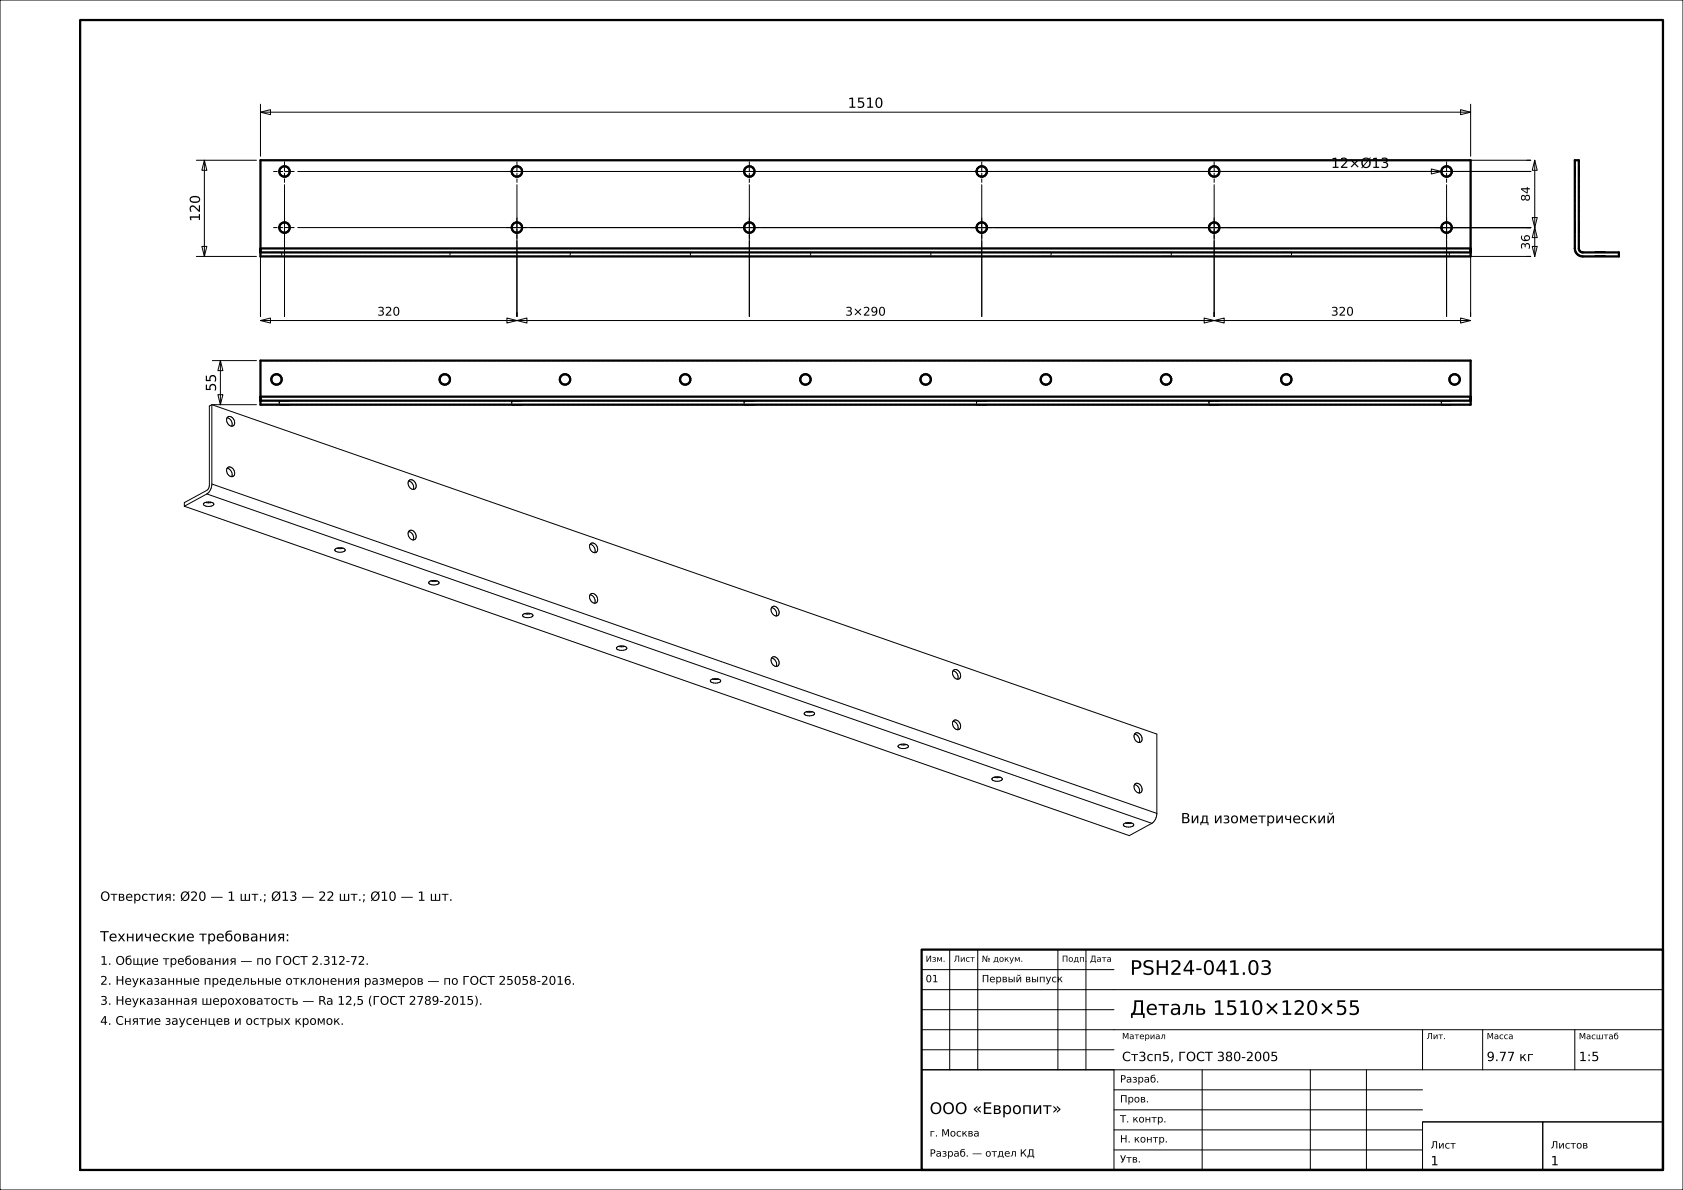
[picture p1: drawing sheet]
<svg xmlns="http://www.w3.org/2000/svg" width="420mm" height="297mm" viewBox="0 0 420 297" stroke-linecap="round" stroke-linejoin="round" font-family="sans-serif">
<g fill="none" stroke="#000" stroke-width=".25">
<path d="M0 0h420v297h-420zM49 40h15M51 40l.6 2.5h-1.2zM51 40v24M65 28l2.5-.6v1.2zM65 26v13M65 28h302M364.5 27.4l2.5 .6-2.5 .6zM367 26v13M367 40h15M383 40l.6 2.5h-1.2zM383 40v24"/>
<path d="M71 46.1v32.9M74.3 56.8h307.7M74.3 42.8h307.7M129 46.1v32.9M187 46.1v32.9M245 46.1v32.9M303 46.1v32.9M357.2 42.2l2.5 .6-2.5 .6zM361 46.1v32.9M382.4 54.3h1.2l-.6 2.5zM383 56.8l.6 2.5h-1.2zM49 64h15"/>
<path d="M50.4 61.5h1.2l-.6 2.5zM65 64v15M126.5 79.4l2.5 .6-2.5 .6zM300.5 79.4l2.5 .6-2.5 .6zM364.5 79.4l2.5 .6-2.5 .6zM382 64h-15v15M382.4 61.5h1.2l-.6 2.5zM53 90h11M54.4 98.5h1.2l-.6 2.5zM55 90l.6 2.5h-1.2zM55 90v11M65 80l2.5-.6v1.2z"/>
<path d="M65 80h302M129 80l2.5-.6v1.2zM303 80l2.5-.6v1.2zM52.9 101l-.7 .3v20.2l-.6 .9-5.6 3v.9M52.9 101v19.8M52.9 101l235.8 82.2v19.8M53 101h11M56.7 104.3a1.56 1.56 0 0 1 1.1 2.1M56.7 116.9a1.56 1.56 0 0 1 1.1 2.1M56.8 104.1a1.35 1.35 0 0 1 1.5 .4 1.35 1.35 0 0 1 .1 1.5 1.2 1.2 0 0 1-1.4 .1 1.2 1.2 0 0 1-.5-1.3zM56.8 116.7a1.35 1.35 0 0 1 1.5 .4 1.35 1.35 0 0 1 .1 1.5 1.2 1.2 0 0 1-1.4 .1 1.2 1.2 0 0 1-.5-1.3zM102.1 119.9a1.35 1.35 0 0 1 1.5 .4 1.35 1.35 0 0 1 .1 1.5 1.2 1.2 0 0 1-1.4 .1 1.2 1.2 0 0 1-.5-1.3z"/>
<path d="M46 126.3l235.8 82.3 5.6-3.1M50.9 125.6a1.83 1.83 0 0 1 2.5 .2 1.74 1.74 0 0 1-2.6 0zM51.3 125.4h1.5M51.6 123.3l-5.6 3M51.6 123.3l235.8 82.2M52.9 120.8a3 3 0 0 1-1.3 2.5M52.9 120.8l235.8 82.2M83.6 137.1a1.94 1.94 0 0 1 2.6 .2l-.1 .1a1.88 1.88 0 0 1-2.5-.1zM84.1 136.8h1.5M102 120.1a1.56 1.56 0 0 1 1.1 2.1M102 132.7a1.56 1.56 0 0 1 1.1 2.1M102.1 132.5a1.35 1.35 0 0 1 1.5 .4 1.35 1.35 0 0 1 .1 1.5 1.2 1.2 0 0 1-1.4 .1 1.2 1.2 0 0 1-.5-1.3z"/>
<path d="M147.3 135.8a1.56 1.56 0 0 1 1.1 2.2M147.4 135.7a1.35 1.35 0 0 1 1.5 .4 1.35 1.35 0 0 1 .1 1.5 1.2 1.2 0 0 1-1.4 .1 1.2 1.2 0 0 1-.5-1.3zM107.1 145.2a1.94 1.94 0 0 1 2.5 .2v.1a1.88 1.88 0 0 1-2.6-.1zM107.5 145h1.6M130.5 153.4a1.94 1.94 0 0 1 2.5 .2v.1a1.88 1.88 0 0 1-2.6-.1zM130.9 153.1h1.6M147.3 148.4a1.56 1.56 0 0 1 1.1 2.2M147.4 148.3a1.35 1.35 0 0 1 1.5 .4 1.35 1.35 0 0 1 .1 1.5 1.2 1.2 0 0 1-1.4 .1 1.2 1.2 0 0 1-.5-1.3zM192.5 151.6a1.56 1.56 0 0 1 1.2 2.1M192.6 151.5a1.35 1.35 0 0 1 1.5 .4 1.35 1.35 0 0 1 .2 1.5 1.2 1.2 0 0 1-1.4 .1 1.2 1.2 0 0 1-.5-1.3zM153.9 161.6a1.94 1.94 0 0 1 2.5 .2v.1a1.88 1.88 0 0 1-2.6-.1zM154.3 161.3h1.6"/>
<path d="M177.3 169.7a1.94 1.94 0 0 1 2.6 .2l-.1 .1a1.88 1.88 0 0 1-2.5-.1zM177.8 169.5h1.5M192.5 164.2a1.56 1.56 0 0 1 1.2 2.1M192.6 164.1a1.35 1.35 0 0 1 1.5 .4 1.35 1.35 0 0 1 .2 1.5 1.2 1.2 0 0 1-1.4 .1 1.2 1.2 0 0 1-.5-1.3zM200.8 177.9a1.94 1.94 0 0 1 2.5 .2v.1a1.88 1.88 0 0 1-2.6-.1zM201.2 177.6h1.6M237.8 167.4a1.56 1.56 0 0 1 1.2 2.1M237.9 167.3a1.35 1.35 0 0 1 1.5 .4 1.35 1.35 0 0 1 .2 1.5 1.2 1.2 0 0 1-1.4 0 1.2 1.2 0 0 1-.5-1.2zM237.9 179.9a1.35 1.35 0 0 1 1.5 .4 1.35 1.35 0 0 1 .2 1.5 1.2 1.2 0 0 1-1.4 0 1.2 1.2 0 0 1-.5-1.2zM224.2 186.1a1.94 1.94 0 0 1 2.5 .2v.1a1.88 1.88 0 0 1-2.6-.1zM224.6 185.8h1.6M237.8 180a1.56 1.56 0 0 1 1.2 2.1"/>
<path d="M247.6 194.2a1.94 1.94 0 0 1 2.5 .2v.1a1.88 1.88 0 0 1-2.6-.1zM248 194h1.6M283.1 183.2a1.56 1.56 0 0 1 1.2 2.1M283.1 195.8a1.56 1.56 0 0 1 1.2 2.1M283.2 183.1a1.35 1.35 0 0 1 1.5 .3 1.35 1.35 0 0 1 .2 1.6 1.2 1.2 0 0 1-1.4 0 1.2 1.2 0 0 1-.5-1.3zM283.2 195.7a1.35 1.35 0 0 1 1.5 .3 1.35 1.35 0 0 1 .2 1.6 1.2 1.2 0 0 1-1.4 0 1.2 1.2 0 0 1-.5-1.3zM280.4 205.7a1.94 1.94 0 0 1 2.5 .2v.1a1.88 1.88 0 0 1-2.6-.1zM280.8 205.4h1.6M288.7 203a3 3 0 0 1-1.3 2.5M237 237v30M244 237v30M264 237v30"/>
<path d="M271 237v30M230 257h185M230 252h48M230 247h185M230 242h48M355 257v10M370 257v10M393 257v10M230 267h48v25h-48zM230 267h185M230 262h48M278 277h77"/>
<path d="M278 272h77M300 267v25M327 267v25M341 267v25M278 287h77M278 282h77M355 280h30v12h-30zM355 280h60M385 280h30v12h-30z"/>
</g>
<g fill="none" stroke="#000" stroke-width=".56">
<path d="M20 5h395v287h-395zM65 40h302v24h-302zM393 40h1v22a1 1 0 0 0 1 1h9v1h-9a2 2 0 0 1-2-2zM65 63h302M65 62h302M65 90h302v11h-302zM65 99h302M65 100h302M230 237h185v55h-185z"/>
<circle cx="71" cy="42.8" r="1.3"/>
<circle cx="71" cy="56.8" r="1.3"/>
<circle cx="129" cy="42.8" r="1.3"/>
<circle cx="129" cy="56.8" r="1.3"/>
<circle cx="187" cy="42.8" r="1.3"/>
<circle cx="187" cy="56.8" r="1.3"/>
<circle cx="245" cy="56.8" r="1.3"/>
<circle cx="245" cy="42.8" r="1.3"/>
<circle cx="303" cy="42.8" r="1.3"/>
<circle cx="303" cy="56.8" r="1.3"/>
<circle cx="361" cy="42.8" r="1.3"/>
<circle cx="361" cy="56.8" r="1.3"/>
<circle cx="69" cy="94.7" r="1.3"/>
<circle cx="111" cy="94.7" r="1.3"/>
<circle cx="141" cy="94.7" r="1.3"/>
<circle cx="171" cy="94.7" r="1.3"/>
<circle cx="201" cy="94.7" r="1.3"/>
<circle cx="231" cy="94.7" r="1.3"/>
<circle cx="261" cy="94.7" r="1.3"/>
<circle cx="291" cy="94.7" r="1.3"/>
<circle cx="321" cy="94.7" r="1.3"/>
<circle cx="363" cy="94.7" r="1.3"/>
</g>
<g fill="none" stroke="#000" stroke-width=".25" stroke-dasharray=".7 .5" stroke-linecap="butt">
<path d="M65 40h302M367 40v22M393 40v22M394 40v22M394 40h-1M69.7 43v-.4M69.7 42.6l.1-.4M69.7 57v-.4M69.7 56.6l.1-.4M69.8 43.4l-.1-.4M69.8 42.2l.2-.3M69.8 57.4l-.1-.4"/>
<path d="M69.8 56.2l.2-.3M70 43.7l-.2-.3M70 41.9l.4-.2M70 57.7l-.2-.3M70 55.9l.4-.2M70.4 43.9l-.4-.2M70.4 41.7l.3-.2M70.4 57.9l-.4-.2M70.4 55.7l.3-.2M70.7 44.1l-.3-.2M70.7 41.5h.4M70.7 58.1l-.3-.2"/>
<path d="M70.7 55.5h.4M71.1 44.1h-.4M71.1 41.5l.4 .1M71.1 58.1h-.4M71.1 55.5l.4 .1M71.5 44l-.4 .1M71.5 41.6l.3 .2M71.5 58l-.4 .1M71.5 55.6l.3 .2M71.8 43.8l-.3 .2M71.8 41.8l.3 .3M71.8 57.8l-.3 .2"/>
<path d="M71.8 55.8l.3 .3M72.1 43.5l-.3 .3M72.1 42.1l.1 .3M72.1 57.5l-.3 .3M72.1 56.1l.1 .3M72.2 43.2l-.1 .3M72.2 42.4l.1 .4M72.2 57.2l-.1 .3M72.2 56.4l.1 .4M72.3 42.8l-.1 .4M72.3 56.8l-.1 .4M127.7 43v-.4"/>
<path d="M127.7 42.6l.1-.4M127.7 57v-.4M127.7 56.6l.1-.4M127.8 43.4l-.1-.4M127.8 42.2l.2-.3M127.8 57.4l-.1-.4M127.8 56.2l.2-.3M128 43.7l-.2-.3M128 41.9l.4-.2M128 57.7l-.2-.3M128 55.9l.4-.2M128.4 43.9l-.4-.2"/>
<path d="M128.4 41.7l.3-.2M128.4 57.9l-.4-.2M128.4 55.7l.3-.2M128.7 44.1l-.3-.2M128.7 41.5h.4M128.7 58.1l-.3-.2M128.7 55.5h.4M129.1 44.1h-.4M129.1 41.5l.4 .1M129.1 58.1h-.4M129.1 55.5l.4 .1M129.5 44l-.4 .1"/>
<path d="M129.5 41.6l.3 .2M129.5 58l-.4 .1M129.5 55.6l.3 .2M129.8 43.8l-.3 .2M129.8 41.8l.3 .3M129.8 57.8l-.3 .2M129.8 55.8l.3 .3M130.1 43.5l-.3 .3M130.1 42.1l.1 .3M130.1 57.5l-.3 .3M130.1 56.1l.1 .3M130.2 43.2l-.1 .3"/>
<path d="M130.2 42.4l.1 .4M130.2 57.2l-.1 .3M130.2 56.4l.1 .4M130.3 42.8l-.1 .4M130.3 56.8l-.1 .4M185.7 43v-.4M185.7 42.6l.1-.4M185.7 57v-.4M185.7 56.6l.1-.4M185.8 43.4l-.1-.4M185.8 42.2l.2-.3M185.8 57.4l-.1-.4"/>
<path d="M185.8 56.2l.2-.3M186 43.7l-.2-.3M186 41.9l.3-.2M186 57.7l-.2-.3M186 55.9l.3-.2M186.3 43.9l-.3-.2M186.3 41.7l.4-.2M186.3 57.9l-.3-.2M186.3 55.7l.4-.2M186.7 44.1l-.4-.2M186.7 41.5h.4M186.7 58.1l-.4-.2"/>
<path d="M186.7 55.5h.4M187.1 44.1h-.4M187.1 41.5l.4 .1M187.1 58.1h-.4M187.1 55.5l.4 .1M187.5 44l-.4 .1M187.5 41.6l.3 .2M187.5 58l-.4 .1M187.5 55.6l.3 .2M187.8 43.8l-.3 .2M187.8 41.8l.3 .3M187.8 57.8l-.3 .2"/>
<path d="M187.8 55.8l.3 .3M188.1 43.5l-.3 .3M188.1 42.1l.1 .3M188.1 57.5l-.3 .3M188.1 56.1l.1 .3M188.2 43.2l-.1 .3M188.2 42.4l.1 .4M188.2 57.2l-.1 .3M188.2 56.4l.1 .4M188.3 42.8l-.1 .4M188.3 56.8l-.1 .4M243.7 43v-.4"/>
<path d="M243.7 42.6l.1-.4M243.7 57v-.4M243.7 56.6l.1-.4M243.8 43.4l-.1-.4M243.8 42.2l.2-.3M243.8 57.4l-.1-.4M243.8 56.2l.2-.3M244 43.7l-.2-.3M244 41.9l.4-.2M244 57.7l-.2-.3M244 55.9l.4-.2M244.4 43.9l-.4-.2"/>
<path d="M244.4 41.7l.3-.2M244.4 57.9l-.4-.2M244.4 55.7l.3-.2M244.7 44.1l-.3-.2M244.7 41.5h.4M244.7 58.1l-.3-.2M244.7 55.5h.4M245.1 44.1h-.4M245.1 41.5l.4 .1M245.1 58.1h-.4M245.1 55.5l.4 .1M245.5 44l-.4 .1"/>
<path d="M245.5 41.6l.3 .2M245.5 58l-.4 .1M245.5 55.6l.3 .2M245.8 43.8l-.3 .2M245.8 41.8l.3 .3M245.8 57.8l-.3 .2M245.8 55.8l.3 .3M246.1 43.5l-.3 .3M246.1 42.1l.1 .3M246.1 57.5l-.3 .3M246.1 56.1l.1 .3M246.2 43.2l-.1 .3"/>
<path d="M246.2 42.4l.1 .4M246.2 57.2l-.1 .3M246.2 56.4l.1 .4M246.3 42.8l-.1 .4M246.3 56.8l-.1 .4M301.7 43v-.4M301.7 42.6l.1-.4M301.7 57v-.4M301.7 56.6l.1-.4M301.8 43.4l-.1-.4M301.8 42.2l.2-.3M301.8 57.4l-.1-.4"/>
<path d="M301.8 56.2l.2-.3M302 43.7l-.2-.3M302 41.9l.3-.2M302 57.7l-.2-.3M302 55.9l.3-.2M302.3 43.9l-.3-.2M302.3 41.7l.4-.2M302.3 57.9l-.3-.2M302.3 55.7l.4-.2M302.7 44.1l-.4-.2M302.7 41.5h.4M302.7 58.1l-.4-.2"/>
<path d="M302.7 55.5h.4M303.1 44.1h-.4M303.1 41.5l.4 .1M303.1 58.1h-.4M303.1 55.5l.4 .1M303.5 44l-.4 .1M303.5 41.6l.3 .2M303.5 58l-.4 .1M303.5 55.6l.3 .2M303.8 43.8l-.3 .2M303.8 41.8l.3 .3M303.8 57.8l-.3 .2"/>
<path d="M303.8 55.8l.3 .3M304.1 43.5l-.3 .3M304.1 42.1l.1 .3M304.1 57.5l-.3 .3M304.1 56.1l.1 .3M304.2 43.2l-.1 .3M304.2 42.4l.1 .4M304.2 57.2l-.1 .3M304.2 56.4l.1 .4M304.3 42.8l-.1 .4M304.3 56.8l-.1 .4M359.7 43v-.4"/>
<path d="M359.7 42.6l.1-.4M359.7 57v-.4M359.7 56.6l.1-.4M359.8 43.4l-.1-.4M359.8 42.2l.2-.3M359.8 57.4l-.1-.4M359.8 56.2l.2-.3M360 43.7l-.2-.3M360 41.9l.3-.2M360 57.7l-.2-.3M360 55.9l.3-.2M360.3 43.9l-.3-.2"/>
<path d="M360.3 41.7l.4-.2M360.3 57.9l-.3-.2M360.3 55.7l.4-.2M360.7 44.1l-.4-.2M360.7 41.5h.4M360.7 58.1l-.4-.2M360.7 55.5h.4M361.1 44.1h-.4M361.1 41.5l.4 .1M361.1 58.1h-.4M361.1 55.5l.4 .1M361.5 44l-.4 .1"/>
<path d="M361.5 41.6l.3 .2M361.5 58l-.4 .1M361.5 55.6l.3 .2M361.8 43.8l-.3 .2M361.8 41.8l.3 .3M361.8 57.8l-.3 .2M361.8 55.8l.3 .3M362.1 43.5l-.3 .3M362.1 42.1l.1 .3M362.1 57.5l-.3 .3M362.1 56.1l.1 .3M362.2 43.2l-.1 .3"/>
<path d="M362.2 42.4l.1 .4M362.2 57.2l-.1 .3M362.2 56.4l.1 .4M362.3 42.8l-.1 .4M362.3 56.8l-.1 .4M393 42.8v.1M393 42.9v.2M393 43.1v.1M393 43.2v.2M393 43.4v.1M393 43.5v.1M393 43.6v.1"/>
<path d="M393 43.7v.1M393 43.8v.1M393 43.9v.1M393 44v.1M393 44.1v-.1M393 44v-.2M393 43.8v-.2M393 43.6v-.2M393 43.4v-.3M393 43.1v-.3M393 42.8v-.3M393 42.5v-.3"/>
<path d="M393 42.2v-.2M393 42v-.2M393 41.8v-.2M393 41.6v-.1M393 41.5v.1M393 41.6v.1M393 41.7v.1M393 41.8v.1M393 41.9v.1M393 42v.1M393 42.1v.1M393 42.2v.2"/>
<path d="M393 42.4v.1M393 42.5v.2M393 42.7v.1M393 56.8v.1M393 56.9v.2M393 57.1v.1M393 57.2v.2M393 57.4v.1M393 57.5v.1M393 57.6v.1M393 57.7v.1M393 57.8v.1"/>
<path d="M393 57.9v.1M393 58v.1M393 58.1v-.1M393 58v-.2M393 57.8v-.2M393 57.6v-.2M393 57.4v-.3M393 57.1v-.3M393 56.8v-.3M393 56.5v-.3M393 56.2v-.2M393 56v-.2"/>
<path d="M393 55.8v-.2M393 55.6v-.1M393 55.5v.1M393 55.6v.1M393 55.7v.1M393 55.8v.1M393 55.9v.1M393 56v.1M393 56.1v.1M393 56.2v.2M393 56.4v.1M393 56.5v.2"/>
<path d="M393 56.7v.1M394 42.8v-.1M394 42.7v-.2M394 42.5v-.1M394 42.4v-.2M394 42.2v-.1M394 42.1v-.1M394 42v-.1M394 41.9v-.1M394 41.8v-.1M394 41.7v-.1M394 41.6v-.1"/>
<path d="M394 41.5v.1M394 41.6v.2M394 41.8v.2M394 42v.2M394 42.2v.3M394 42.5v.3M394 42.8v.3M394 43.1v.3M394 43.4v.2M394 43.6v.2M394 43.8v.2M394 44v.1"/>
<path d="M394 44.1v-.1M394 44v-.1M394 43.9v-.1M394 43.8v-.1M394 43.7v-.1M394 43.6v-.1M394 43.5v-.1M394 43.4v-.2M394 43.2v-.1M394 43.1v-.2M394 42.9v-.1M394 56.8v-.1"/>
<path d="M394 56.7v-.2M394 56.5v-.1M394 56.4v-.2M394 56.2v-.1M394 56.1v-.1M394 56v-.1M394 55.9v-.1M394 55.8v-.1M394 55.7v-.1M394 55.6v-.1M394 55.5v.1M394 55.6v.2"/>
<path d="M394 55.8v.2M394 56v.2M394 56.2v.3M394 56.5v.3M394 56.8v.3M394 57.1v.3M394 57.4v.2M394 57.6v.2M394 57.8v.2M394 58v.1M394 58.1v-.1M394 58v-.1"/>
<path d="M394 57.9v-.1M394 57.8v-.1M394 57.7v-.1M394 57.6v-.1M394 57.5v-.1M394 57.4v-.2M394 57.2v-.1M394 57.1v-.2M394 56.9v-.1M65 63h302M65 64v-1M65 64v-.1"/>
<path d="M65 63.9v-.1M65 63.8v-.1M65 63.7v-.1M65 63.6v-.2M65 63.4v-.2M65 63.2v-.1M65 63.1v-.2M65 62.9v-.2M65 62.7v-.3M65 62.4v-.2M65 62.2v-.2M65 62v-22"/>
<path d="M67.7 64h.1M67.7 63h.1M67.8 64h-.1M67.8 64h.2M67.8 63h-.1M67.8 63h.2M68 64h-.2M68 64h.2M68 63h-.2M68 63h.2M68.2 64h-.2M68.2 64h.2"/>
<path d="M68.2 63h-.2M68.2 63h.2M68.4 64h-.2M68.4 64h.3M68.4 63h-.2M68.4 63h.3M68.7 64h-.3M68.7 64h.3M68.7 63h-.3M68.7 63h.3M69 64h-.3M69 64h.3"/>
<path d="M69 63h-.3M69 63h.3M69.3 64h-.3M69.3 64h.3M69.3 63h-.3M69.3 63h.3M69.6 64h-.3M69.6 64h.2M69.6 63h-.3M69.6 63h.2M69.8 64h-.2M69.8 64h.2"/>
<path d="M69.8 63h-.2M69.8 63h.2M70 64h-.2M70 64h.2M70 63h-.2M70 63h.2M70.2 64h-.2M70.2 64h.1M70.2 63h-.2M70.2 63h.1M70.3 64h-.1M70.3 63h-.1"/>
<path d="M70.3 63v1M109.7 64h.1M109.7 63h.1M109.8 64h-.1M109.8 64h.2M109.8 63h-.1M109.8 63h.2M110 64h-.2M110 64h.2M110 63h-.2M110 63h.2M110.2 64h-.2"/>
<path d="M110.2 64h.2M110.2 63h-.2M110.2 63h.2M110.4 64h-.2M110.4 64h.3M110.4 63h-.2M110.4 63h.3M110.7 64h-.3M110.7 64h.3M110.7 63h-.3M110.7 63h.3M111 64h-.3"/>
<path d="M111 64h.3M111 63h-.3M111 63h.3M111.3 64h-.3M111.3 64h.3M111.3 63h-.3M111.3 63h.3M111.6 64h-.3M111.6 64h.2M111.6 63h-.3M111.6 63h.2M111.8 64h-.2"/>
<path d="M111.8 64h.2M111.8 63h-.2M111.8 63h.2M112 64h-.2M112 64h.2M112 63h-.2M112 63h.2M112.2 64h-.2M112.2 64h.1M112.2 63h-.2M112.2 63h.1M112.3 64h-.1"/>
<path d="M112.3 63h-.1M112.3 63v1M139.7 64h.1M139.7 63h.1M139.8 64h-.1M139.8 64h.2M139.8 63h-.1M139.8 63h.2M140 64h-.2M140 64h.2M140 63h-.2M140 63h.2"/>
<path d="M140.2 64h-.2M140.2 64h.2M140.2 63h-.2M140.2 63h.2M140.4 64h-.2M140.4 64h.3M140.4 63h-.2M140.4 63h.3M140.7 64h-.3M140.7 64h.3M140.7 63h-.3M140.7 63h.3"/>
<path d="M141 64h-.3M141 64h.3M141 63h-.3M141 63h.3M141.3 64h-.3M141.3 64h.3M141.3 63h-.3M141.3 63h.3M141.6 64h-.3M141.6 64h.2M141.6 63h-.3M141.6 63h.2"/>
<path d="M141.8 64h-.2M141.8 64h.2M141.8 63h-.2M141.8 63h.2M142 64h-.2M142 64h.2M142 63h-.2M142 63h.2M142.2 64h-.2M142.2 64h.1M142.2 63h-.2M142.2 63h.1"/>
<path d="M142.3 64h-.1M142.3 63h-.1M142.3 63v1M169.7 64h.1M169.7 63h.1M169.8 64h-.1M169.8 64h.2M169.8 63h-.1M169.8 63h.2M170 64h-.2M170 64h.2M170 63h-.2"/>
<path d="M170 63h.2M170.2 64h-.2M170.2 64h.2M170.2 63h-.2M170.2 63h.2M170.4 64h-.2M170.4 64h.3M170.4 63h-.2M170.4 63h.3M170.7 64h-.3M170.7 64h.3M170.7 63h-.3"/>
<path d="M170.7 63h.3M171 64h-.3M171 64h.3M171 63h-.3M171 63h.3M171.3 64h-.3M171.3 64h.3M171.3 63h-.3M171.3 63h.3M171.6 64h-.3M171.6 64h.2M171.6 63h-.3"/>
<path d="M171.6 63h.2M171.8 64h-.2M171.8 64h.2M171.8 63h-.2M171.8 63h.2M172 64h-.2M172 64h.2M172 63h-.2M172 63h.2M172.2 64h-.2M172.2 64h.1M172.2 63h-.2"/>
<path d="M172.2 63h.1M172.3 64h-.1M172.3 63h-.1M172.3 63v1M199.7 64h.1M199.7 63h.1M199.8 64h-.1M199.8 64h.2M199.8 63h-.1M199.8 63h.2M200 64h-.2M200 64h.2"/>
<path d="M200 63h-.2M200 63h.2M200.2 64h-.2M200.2 64h.2M200.2 63h-.2M200.2 63h.2M200.4 64h-.2M200.4 64h.3M200.4 63h-.2M200.4 63h.3M200.7 64h-.3M200.7 64h.3"/>
<path d="M200.7 63h-.3M200.7 63h.3M201 64h-.3M201 64h.3M201 63h-.3M201 63h.3M201.3 64h-.3M201.3 64h.3M201.3 63h-.3M201.3 63h.3M201.6 64h-.3M201.6 64h.2"/>
<path d="M201.6 63h-.3M201.6 63h.2M201.8 64h-.2M201.8 64h.2M201.8 63h-.2M201.8 63h.2M202 64h-.2M202 64h.2M202 63h-.2M202 63h.2M202.2 64h-.2M202.2 64h.1"/>
<path d="M202.2 63h-.2M202.2 63h.1M202.3 64h-.1M202.3 63h-.1M202.3 63v1M229.7 64h.1M229.7 63h.1M229.8 64h-.1M229.8 64h.2M229.8 63h-.1M229.8 63h.2M230 64h-.2"/>
<path d="M230 64h.2M230 63h-.2M230 63h.2M230.2 64h-.2M230.2 64h.2M230.2 63h-.2M230.2 63h.2M230.4 64h-.2M230.4 64h.3M230.4 63h-.2M230.4 63h.3M230.7 64h-.3"/>
<path d="M230.7 64h.3M230.7 63h-.3M230.7 63h.3M231 64h-.3M231 64h.3M231 63h-.3M231 63h.3M231.3 64h-.3M231.3 64h.3M231.3 63h-.3M231.3 63h.3M231.6 64h-.3"/>
<path d="M231.6 64h.2M231.6 63h-.3M231.6 63h.2M231.8 64h-.2M231.8 64h.2M231.8 63h-.2M231.8 63h.2M232 64h-.2M232 64h.2M232 63h-.2M232 63h.2M232.2 64h-.2"/>
<path d="M232.2 64h.1M232.2 63h-.2M232.2 63h.1M232.3 64h-.1M232.3 63h-.1M232.3 63v1M259.7 64h.1M259.7 63h.1M259.8 64h-.1M259.8 64h.2M259.8 63h-.1M259.8 63h.2"/>
<path d="M260 64h-.2M260 64h.2M260 63h-.2M260 63h.2M260.2 64h-.2M260.2 64h.2M260.2 63h-.2M260.2 63h.2M260.4 64h-.2M260.4 64h.3M260.4 63h-.2M260.4 63h.3"/>
<path d="M260.7 64h-.3M260.7 64h.3M260.7 63h-.3M260.7 63h.3M261 64h-.3M261 64h.3M261 63h-.3M261 63h.3M261.3 64h-.3M261.3 64h.3M261.3 63h-.3M261.3 63h.3"/>
<path d="M261.6 64h-.3M261.6 64h.2M261.6 63h-.3M261.6 63h.2M261.8 64h-.2M261.8 64h.2M261.8 63h-.2M261.8 63h.2M262 64h-.2M262 64h.2M262 63h-.2M262 63h.2"/>
<path d="M262.2 64h-.2M262.2 64h.1M262.2 63h-.2M262.2 63h.1M262.3 64h-.1M262.3 63h-.1M262.3 63v1M289.7 64h.1M289.7 63h.1M289.8 64h-.1M289.8 64h.2M289.8 63h-.1"/>
<path d="M289.8 63h.2M290 64h-.2M290 64h.2M290 63h-.2M290 63h.2M290.2 64h-.2M290.2 64h.2M290.2 63h-.2M290.2 63h.2M290.4 64h-.2M290.4 64h.3M290.4 63h-.2"/>
<path d="M290.4 63h.3M290.7 64h-.3M290.7 64h.3M290.7 63h-.3M290.7 63h.3M291 64h-.3M291 64h.3M291 63h-.3M291 63h.3M291.3 64h-.3M291.3 64h.3M291.3 63h-.3"/>
<path d="M291.3 63h.3M291.6 64h-.3M291.6 64h.2M291.6 63h-.3M291.6 63h.2M291.8 64h-.2M291.8 64h.2M291.8 63h-.2M291.8 63h.2M292 64h-.2M292 64h.2M292 63h-.2"/>
<path d="M292 63h.2M292.2 64h-.2M292.2 64h.1M292.2 63h-.2M292.2 63h.1M292.3 64h-.1M292.3 63h-.1M292.3 63v1M319.7 64h.1M319.7 63h.1M319.8 64h-.1M319.8 64h.2"/>
<path d="M319.8 63h-.1M319.8 63h.2M320 64h-.2M320 64h.2M320 63h-.2M320 63h.2M320.2 64h-.2M320.2 64h.2M320.2 63h-.2M320.2 63h.2M320.4 64h-.2M320.4 64h.3"/>
<path d="M320.4 63h-.2M320.4 63h.3M320.7 64h-.3M320.7 64h.3M320.7 63h-.3M320.7 63h.3M321 64h-.3M321 64h.3M321 63h-.3M321 63h.3M321.3 64h-.3M321.3 64h.3"/>
<path d="M321.3 63h-.3M321.3 63h.3M321.6 64h-.3M321.6 64h.2M321.6 63h-.3M321.6 63h.2M321.8 64h-.2M321.8 64h.2M321.8 63h-.2M321.8 63h.2M322 64h-.2M322 64h.2"/>
<path d="M322 63h-.2M322 63h.2M322.2 64h-.2M322.2 64h.1M322.2 63h-.2M322.2 63h.1M322.3 64h-.1M322.3 63h-.1M322.3 63v1M361.7 63v1M361.7 64h.1M361.7 63h.1"/>
<path d="M361.8 64h.2M361.8 64h-.1M361.8 63h.2M361.8 63h-.1M362 64h.2M362 64h-.2M362 63h.2M362 63h-.2M362.2 64h.2M362.2 64h-.2M362.2 63h.2M362.2 63h-.2"/>
<path d="M362.4 64h.3M362.4 64h-.2M362.4 63h.3M362.4 63h-.2M362.7 64h.3M362.7 64h-.3M362.7 63h.3M362.7 63h-.3M363 64h.3M363 64h-.3M363 63h.3M363 63h-.3"/>
<path d="M363.3 64h.3M363.3 64h-.3M363.3 63h.3M363.3 63h-.3M363.6 64h.2M363.6 64h-.3M363.6 63h.2M363.6 63h-.3M363.8 64h.2M363.8 64h-.2M363.8 63h.2M363.8 63h-.2"/>
<path d="M364 64h.2M364 64h-.2M364 63h.2M364 63h-.2M364.2 64h.1M364.2 64h-.2M364.2 63h.1M364.2 63h-.2M364.3 64h-.1M364.3 63h-.1M367 63v1M367 64h-302"/>
<path d="M367 62v.2M367 62.2v.2M367 62.4v.3M367 62.7v.2M367 62.9v.2M367 63.1v.1M367 63.2v.2M367 63.4v.2M367 63.6v.1M367 63.7v.1M367 63.8v.1M367 63.9v.1"/>
<path d="M393 62l.1 .4M393.1 62.4l.1 .5M393.2 62.9l.2 .3M393.4 63.2l.4 .4M393.8 63.6l.3 .2M394 62v.3M394 62.3l.2 .3M394.1 63.8l.5 .1M394.2 62.6l.2 .2M394.4 62.8l.3 .2M394.6 63.9l.4 .1M394.7 63h.3"/>
<path d="M395 64h9M395 63h9M398 64h.1M398 63h.1M398.1 63h-.1M398.1 64h-.1M398.1 64h.1M398.1 63h.2M398.1 64h.2M398.1 63h.1M398.2 64h.1M398.2 63h-.1"/>
<path d="M398.2 64h-.1M398.2 63h.1M398.3 64h-.2M398.3 64h.1M398.3 63h-.1M398.3 63h.2M398.3 64h-.1M398.3 64h.2M398.3 63h-.2M398.3 63h.1M398.4 64h.1M398.4 63h-.1"/>
<path d="M398.4 64h-.1M398.4 63h.1M398.5 64h-.2M398.5 64h.1M398.5 63h-.1M398.5 63h.2M398.5 64h-.1M398.5 64h.2M398.5 63h-.2M398.5 63h.1M398.6 64h.1M398.6 63h-.1"/>
<path d="M398.6 64h-.1M398.6 63h.1M398.7 64h-.2M398.7 64h.2M398.7 63h-.1M398.7 63h.3M398.7 64h-.1M398.7 64h.3M398.7 63h-.2M398.7 63h.2M398.9 64h.1M398.9 63h-.2"/>
<path d="M398.9 64h-.2M398.9 63h.1M399 64h-.3M399 64h.2M399 63h-.1M399 63h.3M399 64h-.1M399 64h.3M399 63h-.3M399 63h.2M399.2 64h.1M399.2 63h-.2"/>
<path d="M399.2 64h-.2M399.2 63h.1M399.3 64h.1M399.3 64h-.3M399.3 63h-.1M399.3 63h.3M399.3 64h-.1M399.3 64h.3M399.3 63h.1M399.3 63h-.3M399.4 64h.2M399.4 63h-.1"/>
<path d="M399.4 64h-.1M399.4 63h.2M399.6 64h.1M399.6 64h-.3M399.6 63h.3M399.6 63h-.2M399.6 64h.3M399.6 64h-.2M399.6 63h.1M399.6 63h-.3M399.7 64h.2M399.7 63h-.1"/>
<path d="M399.7 64h-.1M399.7 63h.2M399.9 64h.1M399.9 64h-.3M399.9 63h.2M399.9 63h-.2M399.9 64h.2M399.9 64h-.2M399.9 63h.1M399.9 63h-.3M400 64h.1M400 63h-.1"/>
<path d="M400 64h-.1M400 63h.1M400.1 64h.1M400.1 64h-.2M400.1 63h.2M400.1 63h-.1M400.1 64h.2M400.1 64h-.1M400.1 63h.1M400.1 63h-.2M400.2 64h.1M400.2 63h-.1"/>
<path d="M400.2 64h-.1M400.2 63h.1M400.3 64h.1M400.3 64h-.2M400.3 63h.2M400.3 63h-.1M400.3 64h.2M400.3 64h-.1M400.3 63h.1M400.3 63h-.2M400.4 64h.1M400.4 63h-.1"/>
<path d="M400.4 64h-.1M400.4 63h.1M400.5 64h-.2M400.5 63h.1M400.5 63h-.1M400.5 64h.1M400.5 64h-.1M400.5 63h-.2M400.6 64h-.1M400.6 63h-.1M404 63v1M65 99v-9"/>
<path d="M65 90h302M65 99.9v-.2M65 99.7v-.3M65 99.4v-.2M65 99.2v-.2M67.7 94.9v-.4M67.7 94.5l.1-.4M67.8 95.3l-.1-.4M67.8 94.1l.2-.3M68 95.6l-.2-.3M68 93.8l.4-.2M68.4 95.8l-.4-.2"/>
<path d="M68.4 93.6l.3-.2M68.7 96l-.3-.2M68.7 93.4h.4M69.1 96h-.4M69.1 93.4l.4 .1M69.5 95.9l-.4 .1M69.5 93.5l.3 .2M69.8 95.7l-.3 .2M69.8 93.7l.3 .3M70.1 95.4l-.3 .3M70.1 94l.1 .3M70.2 95.1l-.1 .3"/>
<path d="M70.2 94.3l.1 .4M70.3 94.7l-.1 .4M109.7 94.7l.1-.4M109.8 94.3l.1-.3M109.8 95.1l-.1-.4M109.9 94l.3-.3M109.9 95.4l-.1-.3M110.2 93.7l.3-.2M110.2 95.7l-.3-.3M110.5 93.5l.4-.1M110.5 95.9l-.3-.2M110.9 93.4h.4"/>
<path d="M110.9 96l-.4-.1M111.3 93.4l.4 .2M111.3 96h-.4M111.7 93.6l.3 .2M111.7 95.8l-.4 .2M112 93.8l.2 .3M112 95.6l-.3 .2M112.2 94.1l.1 .4M112.2 95.3l-.2 .3M112.3 94.5v.4M112.3 94.9l-.1 .4M139.7 94.7l.1-.4"/>
<path d="M139.8 94.3l.1-.3M139.8 95.1l-.1-.4M139.9 94l.3-.3M139.9 95.4l-.1-.3M140.2 93.7l.3-.2M140.2 95.7l-.3-.3M140.5 93.5l.4-.1M140.5 95.9l-.3-.2M140.9 93.4h.4M140.9 96l-.4-.1M141.3 93.4l.3 .2M141.3 96h-.4"/>
<path d="M141.6 93.6l.4 .2M141.6 95.8l-.3 .2M142 93.8l.2 .3M142 95.6l-.4 .2M142.2 94.1l.1 .4M142.2 95.3l-.2 .3M142.3 94.5v.4M142.3 94.9l-.1 .4M169.7 94.7l.1-.4M169.8 94.3l.1-.3M169.8 95.1l-.1-.4M169.9 94l.3-.3"/>
<path d="M169.9 95.4l-.1-.3M170.2 93.7l.3-.2M170.2 95.7l-.3-.3M170.5 93.5l.4-.1M170.5 95.9l-.3-.2M170.9 93.4h.4M170.9 96l-.4-.1M171.3 93.4l.3 .2M171.3 96h-.4M171.6 93.6l.4 .2M171.6 95.8l-.3 .2M172 93.8l.2 .3"/>
<path d="M172 95.6l-.4 .2M172.2 94.1l.1 .4M172.2 95.3l-.2 .3M172.3 94.5v.4M172.3 94.9l-.1 .4M199.7 94.7l.1-.4M199.8 94.3l.1-.3M199.8 95.1l-.1-.4M199.9 94l.3-.3M199.9 95.4l-.1-.3M200.2 93.7l.3-.2M200.2 95.7l-.3-.3"/>
<path d="M200.5 93.5l.4-.1M200.5 95.9l-.3-.2M200.9 93.4h.4M200.9 96l-.4-.1M201.3 93.4l.4 .2M201.3 96h-.4M201.7 93.6l.3 .2M201.7 95.8l-.4 .2M202 93.8l.2 .3M202 95.6l-.3 .2M202.2 94.1l.1 .4M202.2 95.3l-.2 .3"/>
<path d="M202.3 94.5v.4M202.3 94.9l-.1 .4M229.7 94.7l.1-.4M229.8 94.3l.1-.3M229.8 95.1l-.1-.4M229.9 94l.3-.3M229.9 95.4l-.1-.3M230.2 93.7l.3-.2M230.2 95.7l-.3-.3M230.5 93.5l.4-.1M230.5 95.9l-.3-.2M230.9 93.4h.4"/>
<path d="M230.9 96l-.4-.1M231.3 93.4l.4 .2M231.3 96h-.4M231.7 93.6l.3 .2M231.7 95.8l-.4 .2M232 93.8l.2 .3M232 95.6l-.3 .2M232.2 94.1l.1 .4M232.2 95.3l-.2 .3M232.3 94.5v.4M232.3 94.9l-.1 .4M259.7 94.7l.1-.4"/>
<path d="M259.8 94.3l.1-.3M259.8 95.1l-.1-.4M259.9 94l.3-.3M259.9 95.4l-.1-.3M260.2 93.7l.3-.2M260.2 95.7l-.3-.3M260.5 93.5l.4-.1M260.5 95.9l-.3-.2M260.9 93.4h.4M260.9 96l-.4-.1M261.3 93.4l.4 .2M261.3 96h-.4"/>
<path d="M261.7 93.6l.3 .2M261.7 95.8l-.4 .2M262 93.8l.2 .3M262 95.6l-.3 .2M262.2 94.1l.1 .4M262.2 95.3l-.2 .3M262.3 94.5v.4M262.3 94.9l-.1 .4M289.7 94.7l.1-.4M289.8 94.3l.1-.3M289.8 95.1l-.1-.4M289.9 94l.3-.3"/>
<path d="M289.9 95.4l-.1-.3M290.2 93.7l.3-.2M290.2 95.7l-.3-.3M290.5 93.5l.4-.1M290.5 95.9l-.3-.2M290.9 93.4h.4M290.9 96l-.4-.1M291.3 93.4l.4 .2M291.3 96h-.4M291.7 93.6l.3 .2M291.7 95.8l-.4 .2M292 93.8l.2 .3"/>
<path d="M292 95.6l-.3 .2M292.2 94.1l.1 .4M292.2 95.3l-.2 .3M292.3 94.5v.4M292.3 94.9l-.1 .4M319.7 94.7l.1-.4M319.8 94.3l.1-.3M319.8 95.1l-.1-.4M319.9 94l.3-.3M319.9 95.4l-.1-.3M320.2 93.7l.3-.2M320.2 95.7l-.3-.3"/>
<path d="M320.5 93.5l.4-.1M320.5 95.9l-.3-.2M320.9 93.4h.4M320.9 96l-.4-.1M321.3 93.4l.4 .2M321.3 96h-.4M321.7 93.6l.3 .2M321.7 95.8l-.4 .2M322 93.8l.2 .3M322 95.6l-.3 .2M322.2 94.1l.1 .4M322.2 95.3l-.2 .3"/>
<path d="M322.3 94.5v.4M322.3 94.9l-.1 .4M361.7 94.7l.1-.4M361.8 94.3l.1-.3M361.8 95.1l-.1-.4M361.9 94l.3-.3M361.9 95.4l-.1-.3M362.2 93.7l.3-.2M362.2 95.7l-.3-.3M362.5 93.5l.4-.1M362.5 95.9l-.3-.2M362.9 93.4h.4"/>
<path d="M362.9 96l-.4-.1M363.3 93.4l.3 .2M363.3 96h-.4M363.6 93.6l.4 .2M363.6 95.8l-.3 .2M364 93.8l.2 .3M364 95.6l-.4 .2M364.2 94.1l.1 .4M364.2 95.3l-.2 .3M364.3 94.5v.4M364.3 94.9l-.1 .4M367 90v9"/>
<path d="M367 99v.2M367 99.2v.2M367 99.4v.3M367 99.7v.2M367 99.9v.2M65 101h302M65 100v1M65 101v-.1M65 100.9v-.1M65 100.8v-.1M65 100.7v-.1M65 100.6v-.2"/>
<path d="M65 100.4v-.2M65 100.2v-.1M65 100.1v-.2M69.7 100v1M69.7 101h.1M69.7 100h.1M69.8 101h.2M69.8 101h-.1M69.8 100h.2M69.8 100h-.1M70 101h.2M70 101h-.2"/>
<path d="M70 100h.2M70 100h-.2M70.2 101h.2M70.2 101h-.2M70.2 100h.2M70.2 100h-.2M70.4 101h.3M70.4 101h-.2M70.4 100h.3M70.4 100h-.2M70.7 101h.3M70.7 101h-.3"/>
<path d="M70.7 100h.3M70.7 100h-.3M71 101h.3M71 101h-.3M71 100h.3M71 100h-.3M71.3 101h.3M71.3 101h-.3M71.3 100h.3M71.3 100h-.3M71.6 101h.2M71.6 101h-.3"/>
<path d="M71.6 100h.2M71.6 100h-.3M71.8 101h.2M71.8 101h-.2M71.8 100h.2M71.8 100h-.2M72 101h.2M72 101h-.2M72 100h.2M72 100h-.2M72.2 101h.1M72.2 101h-.2"/>
<path d="M72.2 100h.1M72.2 100h-.2M72.3 101h-.1M72.3 100h-.1M127.7 100v1M127.7 101h.1M127.7 100h.1M127.8 101h.2M127.8 101h-.1M127.8 100h.2M127.8 100h-.1M128 101h.2"/>
<path d="M128 101h-.2M128 100h.2M128 100h-.2M128.2 101h.2M128.2 101h-.2M128.2 100h.2M128.2 100h-.2M128.4 101h.3M128.4 101h-.2M128.4 100h.3M128.4 100h-.2M128.7 101h.3"/>
<path d="M128.7 101h-.3M128.7 100h.3M128.7 100h-.3M129 101h.3M129 101h-.3M129 100h.3M129 100h-.3M129.3 101h.3M129.3 101h-.3M129.3 100h.3M129.3 100h-.3M129.6 101h.2"/>
<path d="M129.6 101h-.3M129.6 100h.2M129.6 100h-.3M129.8 101h.2M129.8 101h-.2M129.8 100h.2M129.8 100h-.2M130 101h.2M130 101h-.2M130 100h.2M130 100h-.2M130.2 101h.1"/>
<path d="M130.2 101h-.2M130.2 100h.1M130.2 100h-.2M130.3 101h-.1M130.3 100h-.1M185.7 100v1M185.7 101h.1M185.7 100h.1M185.8 101h.2M185.8 101h-.1M185.8 100h.2M185.8 100h-.1"/>
<path d="M186 101h.2M186 101h-.2M186 100h.2M186 100h-.2M186.2 101h.2M186.2 101h-.2M186.2 100h.2M186.2 100h-.2M186.4 101h.3M186.4 101h-.2M186.4 100h.3M186.4 100h-.2"/>
<path d="M186.7 101h.3M186.7 101h-.3M186.7 100h.3M186.7 100h-.3M187 101h.3M187 101h-.3M187 100h.3M187 100h-.3M187.3 101h.3M187.3 101h-.3M187.3 100h.3M187.3 100h-.3"/>
<path d="M187.6 101h.2M187.6 101h-.3M187.6 100h.2M187.6 100h-.3M187.8 101h.2M187.8 101h-.2M187.8 100h.2M187.8 100h-.2M188 101h.2M188 101h-.2M188 100h.2M188 100h-.2"/>
<path d="M188.2 101h.1M188.2 101h-.2M188.2 100h.1M188.2 100h-.2M188.3 101h-.1M188.3 100h-.1M243.7 100v1M243.7 101h.1M243.7 100h.1M243.8 101h.2M243.8 101h-.1M243.8 100h.2"/>
<path d="M243.8 100h-.1M244 101h.2M244 101h-.2M244 100h.2M244 100h-.2M244.2 101h.2M244.2 101h-.2M244.2 100h.2M244.2 100h-.2M244.4 101h.3M244.4 101h-.2M244.4 100h.3"/>
<path d="M244.4 100h-.2M244.7 101h.3M244.7 101h-.3M244.7 100h.3M244.7 100h-.3M245 101h.3M245 101h-.3M245 100h.3M245 100h-.3M245.3 101h.3M245.3 101h-.3M245.3 100h.3"/>
<path d="M245.3 100h-.3M245.6 101h.2M245.6 101h-.3M245.6 100h.2M245.6 100h-.3M245.8 101h.2M245.8 101h-.2M245.8 100h.2M245.8 100h-.2M246 101h.2M246 101h-.2M246 100h.2"/>
<path d="M246 100h-.2M246.2 101h.1M246.2 101h-.2M246.2 100h.1M246.2 100h-.2M246.3 101h-.1M246.3 100h-.1M301.7 100v1M301.7 101h.1M301.7 100h.1M301.8 101h.2M301.8 101h-.1"/>
<path d="M301.8 100h.2M301.8 100h-.1M302 101h.2M302 101h-.2M302 100h.2M302 100h-.2M302.2 101h.2M302.2 101h-.2M302.2 100h.2M302.2 100h-.2M302.4 101h.3M302.4 101h-.2"/>
<path d="M302.4 100h.3M302.4 100h-.2M302.7 101h.3M302.7 101h-.3M302.7 100h.3M302.7 100h-.3M303 101h.3M303 101h-.3M303 100h.3M303 100h-.3M303.3 101h.3M303.3 101h-.3"/>
<path d="M303.3 100h.3M303.3 100h-.3M303.6 101h.2M303.6 101h-.3M303.6 100h.2M303.6 100h-.3M303.8 101h.2M303.8 101h-.2M303.8 100h.2M303.8 100h-.2M304 101h.2M304 101h-.2"/>
<path d="M304 100h.2M304 100h-.2M304.2 101h.1M304.2 101h-.2M304.2 100h.1M304.2 100h-.2M304.3 101h-.1M304.3 100h-.1M359.7 100v1M359.7 101h.1M359.7 100h.1M359.8 101h.2"/>
<path d="M359.8 101h-.1M359.8 100h.2M359.8 100h-.1M360 101h.2M360 101h-.2M360 100h.2M360 100h-.2M360.2 101h.2M360.2 101h-.2M360.2 100h.2M360.2 100h-.2M360.4 101h.3"/>
<path d="M360.4 101h-.2M360.4 100h.3M360.4 100h-.2M360.7 101h.3M360.7 101h-.3M360.7 100h.3M360.7 100h-.3M361 101h.3M361 101h-.3M361 100h.3M361 100h-.3M361.3 101h.3"/>
<path d="M361.3 101h-.3M361.3 100h.3M361.3 100h-.3M361.6 101h.2M361.6 101h-.3M361.6 100h.2M361.6 100h-.3M361.8 101h.2M361.8 101h-.2M361.8 100h.2M361.8 100h-.2M362 101h.2"/>
<path d="M362 101h-.2M362 100h.2M362 100h-.2M362.2 101h.1M362.2 101h-.2M362.2 100h.1M362.2 100h-.2M362.3 101h-.1M362.3 100h-.1M367 100h-302M367 100.1v.1M367 100.2v.2"/>
<path d="M367 100.4v.2M367 100.6v.1M367 100.7v.1M367 100.8v.1M367 100.9v.1M367 101v-1"/>
</g>
<g fill="none" stroke="#000" stroke-width=".25" stroke-dasharray="1.1 .4" stroke-linecap="butt">
<path d="M68.2 42.8h5.6M68.2 56.8h5.6M71 45.6v-5.6M71 59.6v-5.6M126.2 42.8h5.6M126.2 56.8h5.6M129 45.6v-5.6M129 59.6v-5.6M184.2 42.8h5.6M184.2 56.8h5.6M187 45.6v-5.6M187 59.6v-5.6"/>
<path d="M242.2 42.8h5.6M242.2 56.8h5.6M245 45.6v-5.6M245 59.6v-5.6M300.2 42.8h5.6M300.2 56.8h5.6M303 45.6v-5.6M303 59.6v-5.6M358.2 42.8h5.6M358.2 56.8h5.6M361 45.6v-5.6M361 59.6v-5.6"/>
</g>
<g font-size="5">
<text x="282" y="243.3">PSH24-041.03</text>
<text x="282" y="253.3">Деталь 1510×120×55</text>
</g>
<text font-size="4" x="232" y="278">ООО «Европит»</text>
<g font-size="3.5">
<text x="211.6" y="26.9">1510</text>
<text x="332.1" y="41.9">12×Ø13</text>
<text x="49.9" y="55.3" transform="rotate(-90 49.9 55.3)">120</text>
<text x="53.9" y="97.7" transform="rotate(-90 53.9 97.7)">55</text>
<text x="294.7" y="205.5">Вид изометрический</text>
<text x="25" y="234.9">Технические требования:</text>
</g>
<g font-size="3.2">
<text x="25" y="224.8">Отверстия: Ø20 — 1 шт.; Ø13 — 22 шт.; Ø10 — 1 шт.</text>
<text x="280" y="264.8">Ст3сп5, ГОСТ 380-2005</text>
<text x="371" y="264.8">9.77 кг</text>
<text x="394" y="264.8">1:5</text>
<text x="357" y="290.8">1</text>
<text x="387" y="290.8">1</text>
</g>
<g font-size="3">
<text x="381.8" y="50.3" transform="rotate(-90 381.8 50.3)">84</text>
<text x="381.8" y="62.3" transform="rotate(-90 381.8 62.3)">36</text>
<text x="94.1" y="78.8">320</text>
<text x="210.9" y="78.8">3×290</text>
<text x="332.1" y="78.8">320</text>
<text x="25" y="240.8">1. Общие требования — по ГОСТ 2.312-72.</text>
<text x="25" y="245.8">2. Неуказанные предельные отклонения размеров — по ГОСТ 25058-2016.</text>
<text x="25" y="250.8">3. Неуказанная шероховатость — Ra 12,5 (ГОСТ 2789-2015).</text>
<text x="25" y="255.8">4. Снятие заусенцев и острых кромок.</text>
</g>
<g font-size="2.5">
<text x="231" y="245.1">01</text>
<text x="245" y="245.1">Первый выпуск</text>
<text x="279.5" y="270.2">Разраб.</text>
<text x="279.5" y="275.1">Пров.</text>
<text x="279.5" y="280.1">Т. контр.</text>
<text x="232" y="283.6">г. Москва</text>
<text x="279.5" y="285.1">Н. контр.</text>
<text x="357" y="286.6">Лист</text>
<text x="387" y="286.6">Листов</text>
<text x="232" y="288.7">Разраб. — отдел КД</text>
<text x="279.5" y="290.1">Утв.</text>
</g>
<g font-size="2.1">
<text x="231" y="240">Изм.</text>
<text x="238" y="240">Лист</text>
<text x="245" y="240">№ докум.</text>
<text x="265" y="240">Подп.</text>
<text x="272" y="240">Дата</text>
<text x="280" y="259.3">Материал</text>
<text x="356" y="259.3">Лит.</text>
<text x="371" y="259.3">Масса</text>
<text x="394" y="259.4">Масштаб</text>
</g>
</svg>
